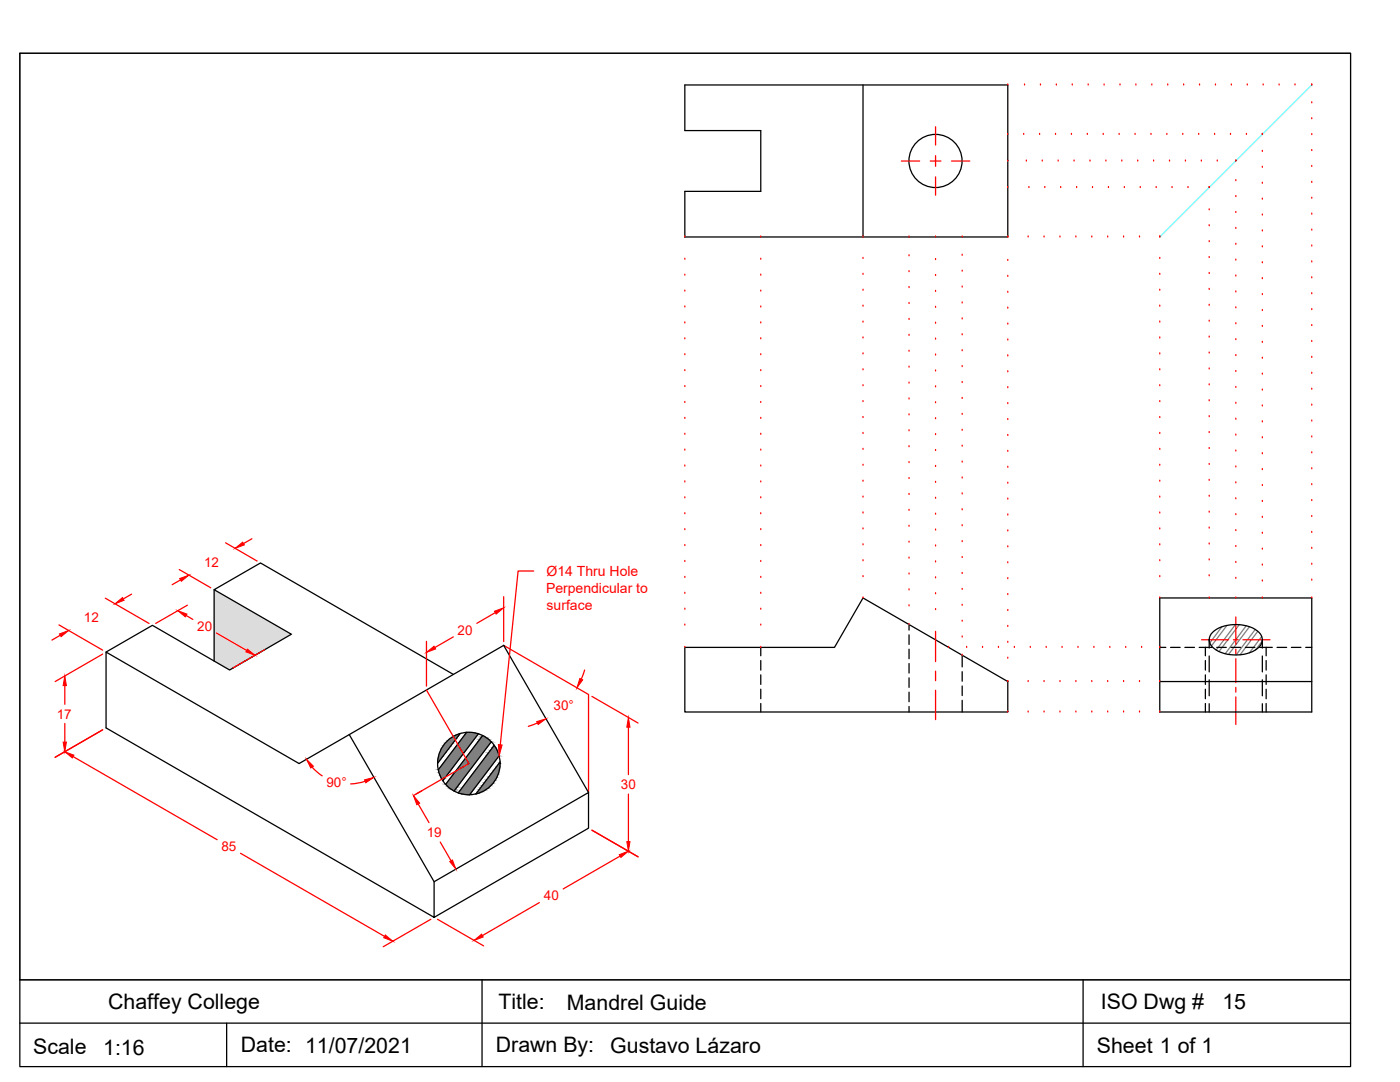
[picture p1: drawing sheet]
<svg xmlns="http://www.w3.org/2000/svg" width="279mm" height="216mm" viewBox="0 0 279 216" stroke-linecap="round" stroke-linejoin="round" font-family="sans-serif">
<!-- layer: Layer1 -->
<g fill="#dcdcdc" stroke="#dcdcdc" stroke-width=".2">
<path d="M42.7 117.7l15.4 8.9h-15.4z"/>
<path d="M42.7 126.6h15.4l-9.2 5.3z"/>
<path d="M42.7 126.6v5.3h6.2zM42.7 131.9h6.2l-3.1 1.8z"/>
</g>
<g fill="none" stroke="#000" stroke-width=".25">
<path d="M136.7 17h64.4v30.3h-64.4v-9.1h15.1v-12.1h-15.1zM172.2 17v30.3M42.7 117.7v14.2M231.5 119.3h30.3v22.8h-30.3zM21.2 130.1l9.2-5.3 15.4 8.9 12.3-7.1-15.4-8.9 9.3-5.4 38.5 22.3M136.7 129.2h29.8l5.7-9.9 28.9 16.7v6.1h-64.4zM231.5 136h30.3M242 126.2a7.6 7.6 0 0 1 9.3 0 2.14 2.14 0 0 1-.8 3.5 8.1 8.1 0 0 1-8.2-.3 2.03 2.03 0 0 1-.3-3.2zM69.7 146.6l-10 5.8-38.5-22.3v15.1l65.4 37.8v-7.1l30.9-17.8v7.1l-30.9 17.8M91.8 146.4l-4.4 5.9M93.1 146.2l-5.6 7.4M95.5 146.4l-7.1 9.4"/>
<path d="M96.3 146.8l-7.4 9.7M98 148l-7.4 9.8M98.6 148.7l-7.1 9.5M99.6 150.8l-5.9 7.8M99.8 152l-4.8 6.4M117.5 158.1l-17-29.3-30.8 17.8 16.9 29.3"/>
<circle cx="186.7" cy="32.1" r="5.3"/>
<circle cx="93.6" cy="152.3" r="6.2"/>
</g>
<!-- layer: Dimensions -->
<path d="M179.9 32.1h3.6M185.7 32.1h2.1M186.7 25.3v3.6M186.7 31.1v2.1M186.7 35.3v3.6M189.9 32.1h3.6M85.1 137.7l8.5 14.7-11.1 6.4M100.5 128.8l17 9.8v19.5" fill="none" stroke="#f00" stroke-width=".25"/>
<!-- layer: Layer1 -->
<g fill="#808080" stroke="#808080" stroke-width=".2">
<path d="M93.1 146.2h.8z"/>
<path d="M91.7 146.4h.1z"/>
<path d="M96.3 146.8l.3 .1h-.4z"/>
<path d="M98.6 148.7l.1 .2h-.2z"/>
<path d="M87.4 152h.1l-.1 .3z"/>
<path d="M99.8 152v.3h-.2z"/>
<path d="M88.3 155.7h.2l-.1 .1z"/>
<path d="M90.3 157.6h.5l-.2 .2z"/>
<path d="M95.1 158.2h.5l-.5 .2z"/>
<path d="M92.6 158.5h1.2z"/>
<path d="M93.1 146.2h1.2zM93.1 146.2h1.2z"/>
<path d="M93.1 146.2l1.8 .1zM93.1 146.2l1.8 .1h-1.9z"/>
<path d="M93 146.3l2.5 .1-.6-.1zM93 146.3l2.5 .1h-2.6z"/>
<path d="M91.7 146.4l-.1 .2zM91.1 146.6l.6-.2-.1 .2z"/>
<path d="M91.1 146.6l.3 .3 .2-.3zM90.5 146.9l.6-.3 .3 .3z"/>
<path d="M96.2 146.9l.7 .2-.3-.2zM96.2 146.9l.7 .2h-.8z"/>
<path d="M90.5 146.9l.6 .4 .3-.4zM89.9 147.3l.6-.4 .6 .4z"/>
<path d="M96.1 147.1l1.4 .4-.6-.4zM96.1 147.1l1.4 .4h-1.8z"/>
<path d="M89.9 147.3l.8 .5 .4-.5zM89.3 147.8l.6-.5 .8 .5z"/>
<path d="M95.7 147.5l2.3 .5-.5-.5zM95.7 147.5l2.3 .5h-2.6z"/>
<path d="M89.3 147.8l1 .5 .4-.5zM89.3 147.8l1 .5h-1.5z"/>
<path d="M88.8 148.3l1.1 .6 .4-.6zM88.8 148.3l1.1 .6h-1.5z"/>
<path d="M98.5 148.9l.5 .3-.3-.3zM98.5 148.9l.5 .3h-.7z"/>
<path d="M88.4 148.9l1.1 .6 .4-.6zM88.4 148.9l1.1 .6h-1.4z"/>
<path d="M98.3 149.2l.9 .5-.2-.5zM98.3 149.2l.9 .5h-1.3z"/>
<path d="M88.1 149.5l.8 .7 .6-.7zM88.1 149.5l.8 .7h-1.1z"/>
<path d="M97.9 149.7l1.5 .6-.2-.6zM97.9 149.7l1.5 .6h-1.9z"/>
<path d="M97.5 150.3l2.1 .5-.2-.5zM97.5 150.3l2.1 .5h-2.6z"/>
<path d="M87.8 150.2l.6 .7 .5-.7zM87.8 150.2l.6 .7h-.9z"/>
<path d="M87.5 150.9l.4 .7 .5-.7zM87.5 150.9l.4 .7h-.5z"/>
<path d="M87.4 151.6l.1 .4 .4-.4zM87.4 151.6l.1 .4h-.1z"/>
<path d="M99.6 152.3l.2 .1zM99.6 152.3l.2 .1h-.2z"/>
<path d="M99.6 152.4l.2 .7v-.7zM99.6 152.4l.2 .7h-.8z"/>
<path d="M92.9 146.4l-2.9 7.2 5.5-7.2zM92.9 146.4l-2.9 7.2h-2.5z"/>
<path d="M99 153.1l.7 .6 .1-.6zM99 153.1l.7 .6h-1.2z"/>
<path d="M87.5 153.6l2.1 .6 .4-.6zM87.5 153.6l2.1 .6h-2z"/>
<path d="M98.5 153.7l1 .7 .2-.7zM98.5 153.7l1 .7h-1.5z"/>
<path d="M87.6 154.2l1.6 .5 .4-.5zM87.6 154.2l1.6 .5h-1.4z"/>
<path d="M98 154.4l1.2 .7 .3-.7zM98 154.4l1.2 .7h-1.7z"/>
<path d="M87.8 154.7l1 .6 .4-.6zM87.8 154.7l1 .6h-.7z"/>
<path d="M97.5 155.1l1.3 .6 .4-.6zM97.5 155.1l1.3 .6h-1.8z"/>
<path d="M88.1 155.3l.4 .4 .3-.4zM88.1 155.3l.4 .4h-.2z"/>
<path d="M97 155.7l1.4 .5 .4-.5zM97 155.7l1.4 .5h-1.8z"/>
<path d="M95.4 148l-3.8 8.5 6.4-8.5zM95.4 148l-3.8 8.5h-2.7z"/>
<path d="M96.6 156.2l1.4 .6 .4-.6zM96.6 156.2l1.4 .6h-1.8z"/>
<path d="M88.9 156.5l2.3 .5 .4-.5zM88.9 156.5l2.3 .5h-1.7z"/>
<path d="M96.2 156.8l1.3 .4 .5-.4zM96.2 156.8l1.3 .4h-1.6z"/>
<path d="M89.5 157l1.4 .5 .3-.5zM89.5 157l1.4 .5h-.9z"/>
<path d="M95.9 157.2l1 .4 .6-.4zM95.9 157.2l1 .4h-1.3z"/>
<path d="M90 157.5l.8 .1 .1-.1zM90 157.5l.8 .1h-.5z"/>
<path d="M95.6 157.6l.7 .4 .6-.4zM95.6 157.6l.7 .4h-1z"/>
<path d="M97 150.8l-3 7.4 5.6-7.4zM97 150.8l-3 7.4h-2.5z"/>
<path d="M95.3 158l.3 .2 .7-.2zM95.3 158l.3 .2h-.5z"/>
<path d="M95.1 158.2l-.1 .2zM95 158.4h.1z"/>
<path d="M91.5 158.2l2.4 .2 .1-.2zM91.5 158.2l2.4 .2h-1.9z"/>
<path d="M92 158.4l1.8 .1 .1-.1zM92 158.4l1.8 .1z"/>
<path d="M92.6 158.5l1.1 .1zM93.2 158.6h.5z"/>
</g>
<g fill="none" stroke="#f00" stroke-width=".25">
<path d="M21 119.4l8.7 5M26.3 118.6l-1.7 .9M35.8 113.6l6.3 3.7M36 115.7l-1.6 1M45 108.3l6.3 3.7M50.3 107.5l-1.7 1M100.5 119.1v8.9M106.5 113.9h-3.1l-3.6 34.7M11.8 124.7l8.7 5M12 126.8l-1.6 .9M12.9 136.8v3.7M20.5 130.5l-9.5 5.5"/>
<path d="M37.1 122.8l1.4 .8M37.4 120.8l-6.3 3.6M43.2 126.3l6 3.5M52.8 129.6l-6.3 3.7M85.1 128v8.9M90.5 127.1l-3.7 2.1M98.8 122.2l-3.6 2.2M116.7 133.7l-.7 1.8M118.1 139l9.2 5.3M12.9 144.4v3.7M14.6 151l28.7 16.6M20.5 145.6l-9.5 5.5"/>
<path d="M62.3 153.1l2 1.7M72.9 155.9l-1.5 .4-1.4 .1M84.2 157.8l-1.1 .6M107.2 144.3l-1.8 .6M125.4 145.1v9.5M125.4 158.5v9.4M48 170.3l28.7 16.5M83.5 160.4l2.1 3.7M87.9 168l2.1 3.8M118.1 165.7l9.2 5.3M123.8 170.8l-11.4 6.6M86 183.4l-9.5 5.5"/>
<path d="M87.3 183.4l9.2 5.3M107.6 180.1l-11.3 6.6"/>
</g>
<g fill="#f00" stroke="#f00" stroke-width=".2">
<path d="M12.9 134.9l.4 1.9h-.7z"/>
<path d="M12.6 148.1h.7l-.4 1.9z"/>
<path d="M12.9 150l1.9 .7-.4 .5z"/>
<path d="M76.9 186.6l1.5 1.2-1.8-.7z"/>
<path d="M35.5 121.9l1.8 .6-.3 .6z"/>
<path d="M49.4 129.5l1.5 1.2-1.8-.6z"/>
<path d="M35.9 115.4l1.8-.6-1.5 1.2z"/>
<path d="M46.9 109.4l1.5-1.2 .4 .5z"/>
<path d="M11.9 126.5l1.8-.7-1.5 1.2z"/>
<path d="M22.9 120.5l1.5-1.3 .4 .6z"/>
<path d="M123.6 170.5l1.8-.7-1.5 1.3z"/>
<path d="M94.6 187.6l1.5-1.2 .3 .6z"/>
<path d="M125.4 143.2l.3 1.9h-.6z"/>
<path d="M125.1 167.9h.6l-.3 1.9z"/>
<path d="M85.1 130.2l1.5-1.3 .3 .6z"/>
<path d="M98.7 122l1.8-.7-1.5 1.2z"/>
<path d="M82.5 158.8l1.3 1.5-.6 .3z"/>
<path d="M89.7 171.9l.6-.3 .7 1.8z"/>
<path d="M107.1 144l1.9-.6-1.6 1.2z"/>
<path d="M115.7 135.4l.6 .3-1.2 1.5z"/>
<path d="M61.2 151.5l1.3 1.4-.5 .3z"/>
<path d="M72.7 155.6l1.9-.5-1.6 1.1z"/>
<path d="M99.5 148.6l.7 .1-.6 2.1z"/>
</g>
<!-- layer: Hidden -->
<g fill="none" stroke="#000" stroke-width=".25">
<path d="M151.8 129.2v1.7M151.8 131.8v1.9M151.8 134.7v1.9M151.8 137.5v1.9M181.4 124.6v1.1M181.4 126.7v1.9M181.4 129.5v1.9M181.4 132.4v1.9M181.4 135.3v1.9M181.4 138.1v1.9M192 130.7v2.4M192 134v1.9"/>
<path d="M192 136.9v1.9M192 139.7v2.4M231.5 129.2h1.2M233.6 129.2h1.9M236.5 129.2h1.9M239.3 129.2h2.6M240.6 129.2v1.7M240.6 131.8v1.9M240.6 134.7v1.9M240.6 137.5v1.9M241.3 127.7v1.6M241.3 130.9v3.2"/>
<path d="M241.3 135.7v3.1M242.8 129.2h1.9M245.7 129.2h1.9M248.5 129.2h1.9M251.4 129.2h2.5M251.9 127.7v1.6M251.9 130.9v3.2M251.9 135.7v3.1M252.7 129.2v1.7M252.7 131.8v1.9M252.7 134.7v1.9M252.7 137.5v1.9"/>
<path d="M254.9 129.2h1.9M257.7 129.2h1.9M260.6 129.2h1.2M151.8 140.4v1.7M181.4 141v1.1M240.6 140.4v1.7M241.3 140.4v1.7M251.9 140.4v1.7M252.7 140.4v1.7"/>
</g>
<!-- layer: Layer1 -->
<path d="M261.8 17l-30.3 30.3" fill="none" stroke="#0ff" stroke-width=".25"/>
<!-- layer: Center Line -->
<path d="M186.7 126.2v5.8M186.7 133.9v1.9M186.7 137.7v5.9M239.8 127.7h5.4M246.1 127.7h1M246.6 123.1v5.5M246.6 129.5v1M246.6 131.4v4.8M246.6 137.2v.9M246.6 139.1v5.4M248.1 127.7h5.3" fill="none" stroke="#f00" stroke-width=".25"/>
<!-- layer: Dimensions -->
<path d="M243.9 125.1l-2.5 3.2M244.9 124.8l-3.1 4.1M246.5 124.6l-3.8 5.1M247.3 124.7l-4 5.3M248.7 124.9l-4.2 5.6M249.4 125.1l-4.2 5.5M250.5 125.6l-3.8 5.1M251 126l-3.5 4.7M251.8 127l-2.5 3.3M251.9 127.9l-1.4 1.8" fill="none" stroke="#808080" stroke-width=".25"/>
<!-- layer: Relational Lines -->
<g fill="none" stroke="#f00" stroke-width=".25">
<path d="M201.1 17h.1M204.5 17h.1M207.6 17h.1M210.8 17h.1M214 17h.1M217.2 17h.1M220.3 17h.1M223.5 17h.1M226.7 17h.1M229.9 17h.1M233 17h.1M236.2 17h.1"/>
<path d="M239.4 17h.1M242.6 17h.1M245.7 17h.1M248.9 17h.1M252.1 17h.1M255.3 17h.1M258.4 17h.1M261.8 17h.1M201.1 37.4h.1M201.1 26.8h.1M201.1 32.1h.1M204.3 26.8h.1"/>
<path d="M204.8 32.1h.1M205.3 37.4h.1M207.5 26.8h.1M208 32.1h.1M208.5 37.4h.1M210.7 26.8h.1M211.2 32.1h.1M211.7 37.4h.1M213.8 26.8h.1M214.4 32.1h.1M214.9 37.4h.1M217 26.8h.1"/>
<path d="M217.5 32.1h.1M218 37.4h.1M220.2 26.8h.1M220.7 32.1h.1M221.2 37.4h.1M223.4 26.8h.1M223.9 32.1h.1M224.4 37.4h.1M226.5 26.8h.1M227.1 32.1h.1M227.6 37.4h.1M229.7 26.8h.1"/>
<path d="M230.2 32.1h.1M230.7 37.4h.1M232.9 26.8h.1M233.4 32.1h.1M233.9 37.4h.1M236.1 26.8h.1M236.6 32.1h.1M237.1 37.4h.1M239.2 26.8h.1M239.8 32.1h.1M241.3 37.4h.1M242.4 26.8h.1"/>
<path d="M242.9 32.1h.1M245.6 26.8h.1M246.6 32.1h.1M246.6 39.2h.1M246.6 36h.1M248.8 26.8h.1M251.9 26.8h.1M251.9 39.7h.1M251.9 36.6h.1M251.9 33.4h.1M251.9 30.2h.1M261.8 39.6h.1"/>
<path d="M261.8 36.4h.1M261.8 33.2h.1M261.8 30h.1M261.8 26.9h.1M261.8 23.7h.1M261.8 20.5h.1M136.7 47.3h.1M136.7 51.7h.1M136.7 54.9h.1M136.7 58.1h.1M151.8 47.3h.1M151.8 51.7h.1"/>
<path d="M151.8 54.9h.1M151.8 58.1h.1M172.2 47.3h.1M172.2 51.6h.1M172.2 54.7h.1M172.2 57.9h.1M181.4 47.3h.1M181.4 51h.1M181.4 54.2h.1M181.4 57.4h.1M186.7 47.3h.1M186.7 51.8h.1"/>
<path d="M186.7 55h.1M186.7 58.1h.1M192 47.3h.1M192 50.9h.1M192 54.1h.1M192 57.3h.1M201.1 47.3h.1M201.1 52h.1M201.1 55.1h.1M201.1 58.3h.1M205.2 47.3h.1M208.4 47.3h.1"/>
<path d="M211.5 47.3h.1M214.7 47.3h.1M217.9 47.3h.1M221.1 47.3h.1M224.2 47.3h.1M227.4 47.3h.1M231.5 47.3h.1M231.5 51.6h.1M231.5 54.7h.1M231.5 57.9h.1M241.3 41.9h.1M241.3 45h.1"/>
<path d="M241.3 48.2h.1M241.3 51.4h.1M241.3 54.6h.1M241.3 57.7h.1M246.6 58.3h.1M246.6 55.1h.1M246.6 51.9h.1M246.6 48.7h.1M246.6 45.6h.1M246.6 42.4h.1M251.9 58.8h.1M251.9 55.6h.1"/>
<path d="M251.9 52.4h.1M251.9 49.3h.1M251.9 46.1h.1M251.9 42.9h.1M261.8 58.6h.1M261.8 55.4h.1M261.8 52.3h.1M261.8 49.1h.1M261.8 45.9h.1M261.8 42.7h.1M136.7 61.3h.1M136.7 64.4h.1"/>
<path d="M136.7 67.6h.1M136.7 70.8h.1M136.7 74h.1M136.7 77.1h.1M151.8 61.3h.1M151.8 64.4h.1M151.8 67.6h.1M151.8 70.8h.1M151.8 74h.1M151.8 77.1h.1M172.2 61.1h.1M172.2 64.3h.1"/>
<path d="M172.2 67.4h.1M172.2 70.6h.1M172.2 73.8h.1M172.2 77h.1M181.4 60.6h.1M181.4 63.7h.1M181.4 66.9h.1M181.4 70.1h.1M181.4 73.3h.1M181.4 76.4h.1M181.4 79.6h.1M186.7 61.3h.1"/>
<path d="M186.7 64.5h.1M186.7 67.7h.1M186.7 70.8h.1M186.7 74h.1M186.7 77.2h.1M192 60.5h.1M192 63.6h.1M192 66.8h.1M192 70h.1M192 73.2h.1M192 76.3h.1M192 79.5h.1"/>
<path d="M201.1 61.5h.1M201.1 64.7h.1M201.1 67.8h.1M201.1 71h.1M201.1 74.2h.1M201.1 77.4h.1M231.5 61.1h.1M231.5 64.3h.1M231.5 67.4h.1M231.5 70.6h.1M231.5 73.8h.1M231.5 77h.1"/>
<path d="M241.3 60.9h.1M241.3 64.1h.1M241.3 67.3h.1M241.3 70.4h.1M241.3 73.6h.1M241.3 76.8h.1M241.3 80h.1M246.6 77.3h.1M246.6 74.1h.1M246.6 71h.1M246.6 67.8h.1M246.6 64.6h.1"/>
<path d="M246.6 61.4h.1M251.9 77.8h.1M251.9 74.7h.1M251.9 71.5h.1M251.9 68.3h.1M251.9 65.1h.1M251.9 62h.1M261.8 77.7h.1M261.8 74.5h.1M261.8 71.3h.1M261.8 68.1h.1M261.8 65h.1"/>
<path d="M261.8 61.8h.1M136.7 80.3h.1M136.7 83.5h.1M136.7 86.7h.1M136.7 89.8h.1M136.7 93h.1M136.7 96.2h.1M136.7 99.3h.1M151.8 80.3h.1M151.8 83.5h.1M151.8 86.7h.1M151.8 89.8h.1"/>
<path d="M151.8 93h.1M151.8 96.2h.1M151.8 99.3h.1M172.2 80.1h.1M172.2 83.3h.1M172.2 86.5h.1M172.2 89.7h.1M172.2 92.8h.1M172.2 96h.1M172.2 99.2h.1M181.4 82.8h.1M181.4 86h.1"/>
<path d="M181.4 89.1h.1M181.4 92.3h.1M181.4 95.5h.1M181.4 98.7h.1M186.7 80.4h.1M186.7 83.5h.1M186.7 86.7h.1M186.7 89.9h.1M186.7 93.1h.1M186.7 96.2h.1M186.7 99.4h.1M192 82.7h.1"/>
<path d="M192 85.9h.1M192 89h.1M192 92.2h.1M192 95.4h.1M192 98.6h.1M201.1 80.5h.1M201.1 83.7h.1M201.1 86.9h.1M201.1 90.1h.1M201.1 93.2h.1M201.1 96.4h.1M201.1 99.6h.1"/>
<path d="M231.5 80.1h.1M231.5 83.3h.1M231.5 86.5h.1M231.5 89.7h.1M231.5 92.8h.1M231.5 96h.1M231.5 99.2h.1M241.3 83.1h.1M241.3 86.3h.1M241.3 89.5h.1M241.3 92.7h.1M241.3 95.8h.1"/>
<path d="M241.3 99h.1M246.6 99.5h.1M246.6 96.4h.1M246.6 93.2h.1M246.6 90h.1M246.6 86.8h.1M246.6 83.7h.1M246.6 80.5h.1M251.9 96.9h.1M251.9 93.7h.1M251.9 90.5h.1M251.9 87.4h.1"/>
<path d="M251.9 84.2h.1M251.9 81h.1M261.8 99.9h.1M261.8 96.7h.1M261.8 93.5h.1M261.8 90.4h.1M261.8 87.2h.1M261.8 84h.1M261.8 80.8h.1M136.7 102.5h.1M136.7 105.7h.1M136.7 108.9h.1"/>
<path d="M136.7 112h.1M136.7 115.2h.1M136.7 118.4h.1M151.8 102.5h.1M151.8 105.7h.1M151.8 108.9h.1M151.8 112h.1M151.8 115.2h.1M151.8 118.4h.1M172.2 102.4h.1M172.2 105.5h.1M172.2 108.7h.1"/>
<path d="M172.2 111.9h.1M172.2 115.1h.1M172.2 119.3h.1M181.4 101.8h.1M181.4 105h.1M181.4 108.2h.1M181.4 111.4h.1M181.4 114.5h.1M181.4 117.7h.1M186.7 102.6h.1M186.7 105.8h.1M186.7 108.9h.1"/>
<path d="M186.7 112.1h.1M186.7 115.3h.1M186.7 118.5h.1M192 101.7h.1M192 104.9h.1M192 108.1h.1M192 111.3h.1M192 114.4h.1M192 117.6h.1M201.1 102.8h.1M201.1 105.9h.1M201.1 109.1h.1"/>
<path d="M201.1 112.3h.1M201.1 115.5h.1M201.1 118.6h.1M231.5 102.4h.1M231.5 105.5h.1M231.5 108.7h.1M231.5 111.9h.1M231.5 115.1h.1M231.5 119.3h.1M241.3 102.2h.1M241.3 105.4h.1M241.3 108.5h.1"/>
<path d="M241.3 111.7h.1M241.3 114.9h.1M241.3 119.3h.1M246.6 119.3h.1M246.6 115.4h.1M246.6 112.2h.1M246.6 109.1h.1M246.6 105.9h.1M246.6 102.7h.1M251.9 119.3h.1M251.9 115.9h.1M251.9 112.8h.1"/>
<path d="M251.9 109.6h.1M251.9 106.4h.1M251.9 103.2h.1M251.9 100.1h.1M261.8 119.3h.1M261.8 115.8h.1M261.8 112.6h.1M261.8 109.4h.1M261.8 106.2h.1M261.8 103.1h.1M136.7 121.6h.1M136.7 124.7h.1"/>
<path d="M136.7 129.2h.1M151.8 121.6h.1M151.8 124.7h.1M151.8 129.2h.1M181.4 120.9h.1M181.4 124.6h.1M186.7 121.6h.1M186.7 126.2h.1M189.3 129.2h.1M192 120.8h.1M192 124h.1M192 127.1h.1"/>
<path d="M192 130.7h.1M192.9 129.2h.1M196.1 129.2h.1M199.3 129.2h.1M201.1 121.8h.1M201.1 125h.1M201.1 128.2h.1M201.1 131.3h.1M201.1 136h.1M202.4 129.2h.1M205.2 136h.1M205.6 129.2h.1"/>
<path d="M208.4 136h.1M208.8 129.2h.1M211.5 136h.1M212 129.2h.1M214.7 136h.1M215.1 129.2h.1M217.9 136h.1M218.3 129.2h.1M221.1 136h.1M221.5 129.2h.1M224.2 136h.1M224.7 129.2h.1"/>
<path d="M227.4 136h.1M227.8 129.2h.1M231.5 136h.1M231.5 129.2h.1M201.1 142.1h.1M205.2 142.1h.1M208.4 142.1h.1M211.5 142.1h.1M214.7 142.1h.1M217.9 142.1h.1M221.1 142.1h.1M224.2 142.1h.1"/>
<path d="M227.4 142.1h.1M231.5 142.1h.1"/>
</g>
<!-- layer: 0 -->
<path d="M4 10.6h265.5v202.2h-265.5zM4 195.5h265.5M96.2 195.5v17.3M216.2 195.5v17.3M4 204.2h265.5M45.2 204.2v8.6" fill="none" stroke="#000" stroke-width=".25"/>
<!-- layer: Layer1 -->
<path d="M4 10.6h265.5v184.9h-265.5z" fill="none" stroke="#000" stroke-width=".2"/>
<g font-size="4.3">
<text x="21.6" y="201.3">Chaffey College</text>
<text x="99.5" y="201.4">Title:</text>
<text x="113.1" y="201.5">Mandrel Guide</text>
<text x="219.7" y="201.3">ISO Dwg #</text>
<text x="243.9" y="201.3">15</text>
<text x="48.1" y="209.9">Date: 11/07/2021</text>
<text x="99" y="209.9">Drawn By:</text>
<text x="6.6" y="210.3">Scale</text>
<text x="20.6" y="210.4">1:16</text>
<text x="121.8" y="210">Gustavo Lázaro</text>
<text x="218.9" y="210">Sheet 1 of 1</text>
</g>
<g font-size="2.8" fill="#f00">
<text x="109" y="118.3">Perpendicular to</text>
<text x="109.1" y="115">Ø14 Thru Hole</text>
<text x="109.1" y="121.7">surface</text>
</g>
<g font-size="2.7" fill="#f00">
<text x="40.7" y="113.1">12</text>
<text x="16.7" y="124.1">12</text>
<text x="39.4" y="125.9">20</text>
<text x="91.3" y="126.7">20</text>
<text x="11.3" y="143.4">17</text>
<text x="110.5" y="141.7">30°</text>
<text x="65.2" y="157">90°</text>
<text x="123.9" y="157.5">30</text>
<text x="85.2" y="167">19</text>
<text x="44.2" y="169.8">85</text>
<text x="108.6" y="179.7">40</text>
</g>
</svg>
